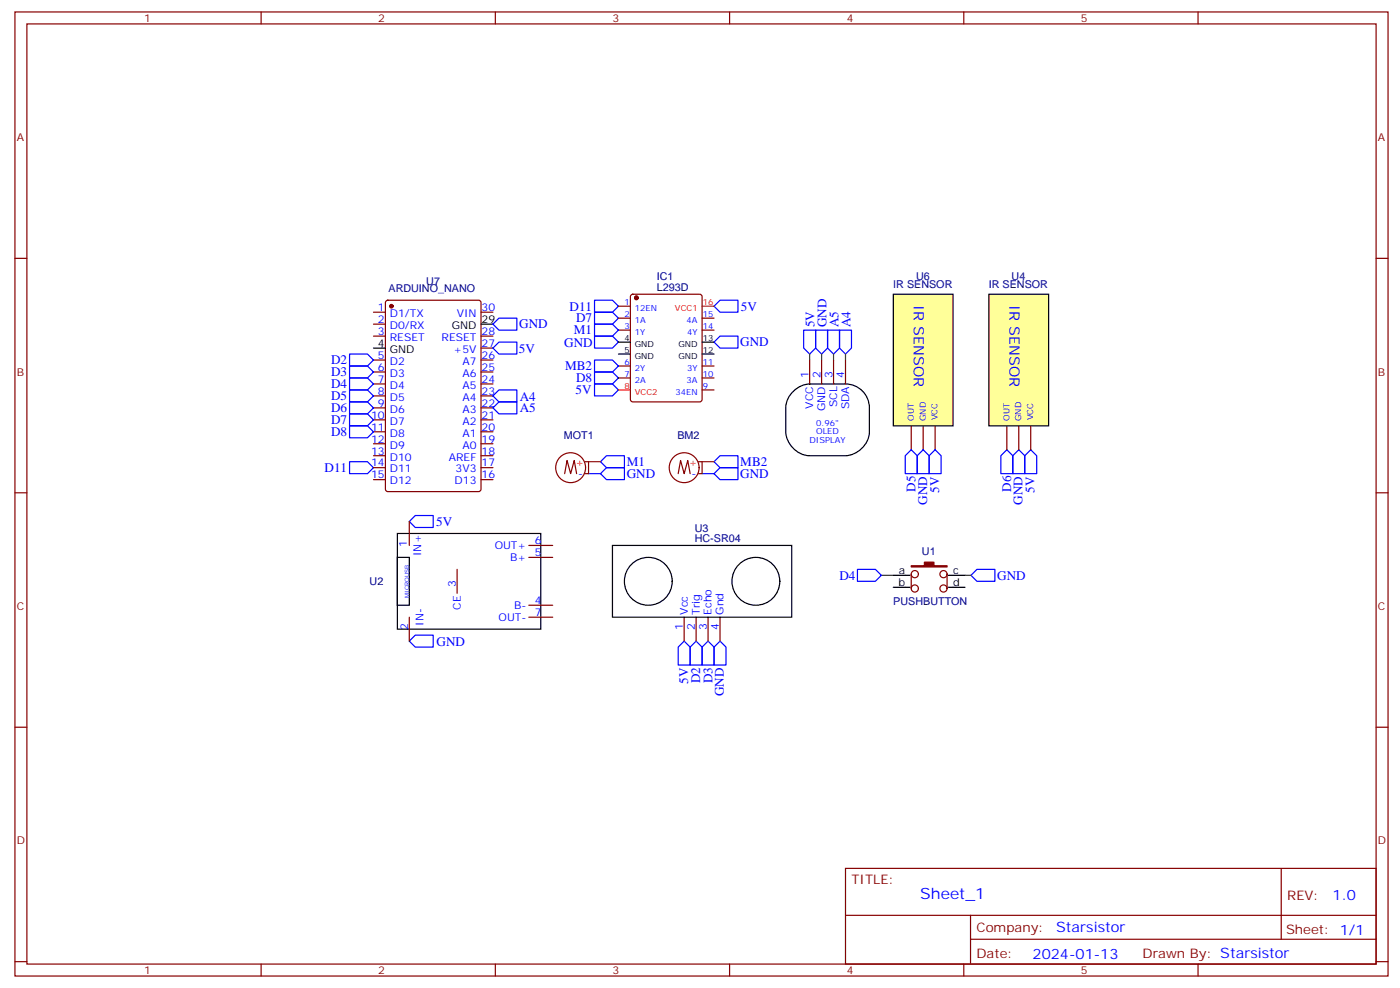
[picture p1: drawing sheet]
<svg xmlns="http://www.w3.org/2000/svg" width="413mm" height="291mm" viewBox="0 0 413 291" stroke-linecap="round" stroke-linejoin="round" font-family="sans-serif">
<g fill="none" stroke="#870000" stroke-width=".35">
<path d="M4.4 3.5h405.4v284.4h-405.4zM7.9 7.1h398.3v277.2h-398.3zM77.1 3.5v3.6M146.2 3.5v3.6M215.4 3.5v3.6M284.5 3.5v3.6M353.7 3.5v3.6M4.4 76.2h3.5M406.2 76.2h3.6M166.7 139.7l.7-3.9 1.1 3.9 1-3.9 .7 3.9M172.7 136.2h1v3.5h-1M200.2 139.7l.7-3.9 1.1 3.9 1-3.9 .7 3.9"/>
<path d="M206.2 136.2h1.1v3.5h-1.1M297.2 125.6v7M300.7 125.6v7M304.3 125.6v7M4.4 145.3h3.5M120.8 153.8v7.1M406.2 145.3h3.6M134.9 167.9v7.1M156.1 178.5h7.1M156.1 164.4h7.1M156.1 160.9h7.1M269 169.3v4.3"/>
<path d="M271.1 169.3a1.06 1.06 0 0 0-1.5-.9 1.06 1.06 0 0 0-.3 1.7 1.06 1.06 0 0 0 1.8-.4v-.4M279.6 169.3a1.06 1.06 0 0 1-1.5 1 1.06 1.06 0 0 1-.3-1.8 1.06 1.06 0 0 1 1.7 .5l.1 4.6M120.8 182v7.1M156.1 182h7.1M202 182v7.1M205.5 182v7.1M209 182v7.1M212.5 182v7.1M4.4 214.5h3.5M406.2 214.5h3.6M249.6 256.1h156.6v28.2h-156.6zM378.2 256.1v20.9"/>
<path d="M249.6 270h156.5M286.5 277h119.6M286.5 270v14.1M4.4 283.6h3.5M77.1 284.3v3.6M146.2 284.3v3.6M215.4 284.3v3.6M284.5 284.3v3.6M353.7 284.3v3.6M406.2 283.6h3.6"/>
<circle cx="168.5" cy="137.9" r="4.4"/>
<circle cx="202" cy="137.9" r="4.4"/>
<circle cx="270.1" cy="173.6" r="1.06"/>
<circle cx="278.5" cy="173.6" r="1.06"/>
</g>
<g fill="none" stroke="#00f" stroke-width=".35">
<path d="M175.5 92.1h5.3l1.8 1.7-1.8 1.8h-5.3zM175.5 99.1h5.3l1.8 1.8-1.8 1.8h-5.3zM175.5 88.5h5.3l1.8 1.8-1.8 1.8h-5.3zM210.8 90.3l1.7-1.8h5.3v3.6h-5.3zM175.5 109.7h5.3l1.8 1.8-1.8 1.7h-5.3zM175.5 113.2h5.3l1.8 1.8-1.8 1.8h-5.3zM210.8 100.9l1.7-1.8h5.3v3.6h-5.3zM103.2 136.2h5.3l1.7 1.7-1.7 1.8h-5.3zM173.7 139.7h3.6M177.3 136.2l1.7-1.8h5.3v3.5h-5.3zM177.3 139.7l1.7-1.8h5.3v3.6h-5.3zM207.3 139.7h3.5"/>
<path d="M210.8 136.2l1.7-1.8h5.3v3.5h-5.3zM210.8 139.7l1.7-1.8h5.3v3.6h-5.3zM297.2 132.6l1.8 1.8v5.3h-3.5v-5.3zM299 134.4l1.7-1.8 1.8 1.8v5.3h-3.5zM304.3 132.6l1.7 1.8v5.3h-3.5v-5.3zM120.8 153.8l1.8-1.8h5.3v3.6h-5.3zM253.1 167.9h5.3l1.8 1.8-1.8 1.8h-5.3zM286.6 169.7l1.8-1.8h5.3v3.6h-5.3zM120.8 189.1l1.8-1.8h5.3v3.6h-5.3zM202 189.1l1.7 1.8v5.2h-3.5v-5.2zM205.5 189.1l1.8 1.8v5.2h-3.6v-5.2zM209 189.1l1.8 1.8v5.2h-3.5v-5.2z"/>
<path d="M212.5 189.1l1.8 1.8v5.2h-3.5v-5.2z"/>
</g>
<path d="M260.2 169.7h3.5M284.9 169.7h1.7" fill="none" stroke="#008700" stroke-width=".35"/>
<g fill="none" stroke="#000" stroke-width=".35">
<path d="M117.3 157.3h42.3v28.3h-42.3zM117.3 164.4h3.5v14.1h-3.5zM180.8 160.9h52.9v21.1h-52.9zM263.7 169.7h4.9M263.7 173.2h4.9M279.9 169.7h5M279.9 173.2h5"/>
<circle cx="191.4" cy="171.4" r="7.1"/>
<circle cx="223.1" cy="171.4" r="7.1"/>
</g>
<path d="M269 166.9h3.9v-1.1h2.8v1.1h3.9v.3h-10.6z" fill="#870000" stroke="#870000" stroke-width=".35"/>
<path d="M173.7 136.2h3.6M207.3 136.2h3.5" fill="none" stroke="#f00" stroke-width=".35"/>
<path d="M291.9 86.8h17.7v38.8h-17.7z" fill="#ff9" stroke="#000" stroke-width=".35"/>
<path d="M269 125.6v7M272.5 125.6v7M276 125.6v7" fill="none" stroke="#870000" stroke-width=".35"/>
<path d="M263.7 86.8h17.6v38.8h-17.6z" fill="#ff9" stroke="#000" stroke-width=".35"/>
<g fill="none" stroke="#00f" stroke-width=".35">
<path d="M145.5 95.6l1.8-1.8h5.3v3.6h-5.3zM175.5 95.6h5.3l1.8 1.8-1.8 1.7h-5.3zM237.2 97.4h3.6v5.3l-1.8 1.7-1.8-1.7zM240.8 97.4h3.5v5.3l-1.8 1.7-1.7-1.7zM244.3 97.4h3.5v5.3l-1.7 1.7-1.8-1.7zM247.8 97.4h3.6v5.3l-1.8 1.7-1.8-1.7zM103.2 104.4h5.3l1.7 1.8-1.7 1.8h-5.3zM103.2 108h5.3l1.7 1.7-1.7 1.8h-5.3zM103.2 111.5h5.3l1.7 1.7-1.7 1.8h-5.3zM103.2 115h5.3l1.7 1.8-1.7 1.7h-5.3zM103.2 118.5h5.3l1.7 1.8-1.7 1.8h-5.3zM145.5 102.7l1.8-1.8h5.3v3.5h-5.3z"/>
<path d="M145.5 116.8l1.8-1.8h5.3v3.5h-5.3zM175.5 106.2h5.3l1.8 1.8-1.8 1.7h-5.3zM103.2 122.1h5.3l1.7 1.7-1.7 1.8h-5.3zM103.2 125.6h5.3l1.7 1.8-1.7 1.7h-5.3zM145.5 120.3l1.8-1.8h5.3v3.6h-5.3zM267.2 134.4l1.8-1.8 1.8 1.8v5.3h-3.6zM272.5 132.6l1.8 1.8v5.3h-3.5v-5.3zM274.3 134.4l1.7-1.8 1.8 1.8v5.3h-3.5z"/>
</g>
<g fill="#870000" stroke="#870000" stroke-width=".35">
<circle cx="187.9" cy="87.8" r=".53"/>
<circle cx="115.5" cy="90.3" r=".53"/>
</g>
<g fill="none" stroke="#870000" stroke-width=".35">
<path d="M110.2 92.1h3.6M110.2 95.6h3.6M110.2 99.1h3.6M114 88.8l.5-.3h26.8l.6 .5 .1 55.3-.5 .6-27 .1-.7-.5v-55.2zM142 92.1h3.5M142 99.1h3.5M182.6 90.3h3.5M182.6 93.8h3.5M182.6 97.4h3.5M186.3 87l.5-.2h19.8l.6 .4 .1 30.6-.5 .7h-20l-.7-.4v-30.6zM207.3 93.8h3.5M207.3 97.4h3.5"/>
<path d="M110.2 106.2h3.6M110.2 109.7h3.6M110.2 113.2h3.6M110.2 116.8h3.6M142 106.2h3.5M142 109.7h3.5M142 113.2h3.5M142 116.8h3.5M142 102.7h3.5M182.6 108h3.5M182.6 111.5h3.5M207.3 108h3.5"/>
<path d="M207.3 111.5h3.5M207.3 115h3.5M239 106.2v7M242.5 106.2v7M246.1 106.2v7M249.6 106.2v7M110.2 120.3h3.6M110.2 123.8h3.6M110.2 127.4h3.6M110.2 130.9h3.6M110.2 134.4h3.6M110.2 137.9h3.6"/>
<path d="M142 120.3h3.5M142 123.8h3.5M142 127.4h3.5M142 130.9h3.5M142 134.4h3.5M142 137.9h3.5M110.2 141.5h3.6M142 141.5h3.5"/>
</g>
<path d="M142 95.6h3.5M110.2 102.7h3.6M182.6 100.9h3.5M182.6 104.4h3.5M207.3 100.9h3.5M207.3 104.4h3.5M233.9 115.7a7.4 7.4 0 0 1 5.1-2.5h10.6a7.1 7.1 0 0 1 7 7.1v7.1a7.6 7.6 0 0 1-7 7h-10.6a7.6 7.6 0 0 1-7-7v-7.1a6.7 6.7 0 0 1 1.9-4.6z" fill="none" stroke="#000" stroke-width=".35"/>
<path d="M207.3 90.3h3.5M182.6 115h3.5" fill="none" stroke="#f00" stroke-width=".35"/>
<path d="M239 104.4v1.8M242.5 104.4v1.8M246.1 104.4v1.8M249.6 104.4v1.8" fill="none" stroke="#008700" stroke-width=".35"/>
<text font-size="4.6" fill="#00f" x="271.7" y="265.1">Sheet_1</text>
<g font-size="4.2" fill="#00f">
<text x="269.8" y="90" transform="rotate(90 269.8 90)">IR SENSOR</text>
<text x="298" y="90" transform="rotate(90 298 90)">IR SENSOR</text>
<text x="393.4" y="265.4">1.0</text>
<text x="311.8" y="274.9">Starsistor</text>
<text x="304.8" y="282.7">2024-01-13</text>
</g>
<g font-size="3.9" fill="#00f">
<text x="168.1" y="91.6">D11</text>
<text x="170.1" y="95.1">D7</text>
<text x="218.7" y="91.8">5V</text>
<text x="153.3" y="96.8">GND</text>
<text x="169.4" y="98.6">M1</text>
<text x="240.5" y="96.5" transform="rotate(-90 240.5 96.5)">5V</text>
<text x="244" y="96.5" transform="rotate(-90 244 96.5)">GND</text>
<text x="247.5" y="96.5" transform="rotate(-90 247.5 96.5)">A5</text>
<text x="251.1" y="96.5" transform="rotate(-90 251.1 96.5)">A4</text>
<text x="97.7" y="107.4">D2</text>
<text x="153.2" y="104.1">5V</text>
<text x="166.5" y="102.3">GND</text>
<text x="218.5" y="102.1">GND</text>
<text x="97.7" y="111">D3</text>
<text x="166.8" y="109.2">MB2</text>
<text x="170.1" y="112.7">D8</text>
<text x="97.7" y="114.5">D4</text>
<text x="97.7" y="118">D5</text>
<text x="153.4" y="118.1">A4</text>
<text x="169.9" y="116.2">5V</text>
<text x="97.7" y="121.5">D6</text>
<text x="97.7" y="125.1">D7</text>
<text x="153.4" y="121.7">A5</text>
<text x="97.7" y="128.6">D8</text>
<text x="185" y="137.5">M1</text>
<text x="218.5" y="137.5">MB2</text>
<text x="95.8" y="139.2">D11</text>
<text x="185" y="140.9">GND</text>
<text x="218.5" y="140.9">GND</text>
<text x="270.3" y="145" transform="rotate(-90 270.3 145)">D5</text>
<text x="273.7" y="148.8" transform="rotate(-90 273.7 148.8)">GND</text>
<text x="277.2" y="145.3" transform="rotate(-90 277.2 145.3)">5V</text>
<text x="298.5" y="145" transform="rotate(-90 298.5 145)">D6</text>
<text x="301.9" y="148.8" transform="rotate(-90 301.9 148.8)">GND</text>
<text x="305.4" y="145.3" transform="rotate(-90 305.4 145.3)">5V</text>
<text x="128.8" y="155.2">5V</text>
<text x="247.8" y="171.1">D4</text>
<text x="294.4" y="171">GND</text>
<text x="128.9" y="190.5">GND</text>
<text x="203.1" y="201.7" transform="rotate(-90 203.1 201.7)">5V</text>
<text x="206.7" y="201.5" transform="rotate(-90 206.7 201.5)">D2</text>
<text x="210.3" y="201.5" transform="rotate(-90 210.3 201.5)">D3</text>
<text x="213.7" y="205.3" transform="rotate(-90 213.7 205.3)">GND</text>
</g>
<g font-size="3.9" fill="#800">
<text x="251.4" y="260.7">TITLE:</text>
<text x="380" y="265.4">REV:</text>
<text x="288.3" y="274.9">Company:</text>
<text x="379.6" y="275.5">Sheet: 1/1</text>
<text x="288.3" y="282.6">Date:</text>
<text x="337.3" y="282.7">Drawn By: Starsistor</text>
</g>
<g font-size="3.2" fill="#800">
<text x="42.5" y="6.5">1</text>
<text x="111.7" y="6.5">2</text>
<text x="180.8" y="6.5">3</text>
<text x="249.9" y="6.5">4</text>
<text x="319.1" y="6.5">5</text>
<text x="4.9" y="41.6">A</text>
<text x="406.8" y="41.6">A</text>
<text x="4.9" y="110.8">B</text>
<text x="406.8" y="110.8">B</text>
<text x="4.9" y="179.9">C</text>
<text x="406.8" y="179.9">C</text>
<text x="4.9" y="249.1">D</text>
<text x="406.8" y="249.1">D</text>
<text x="42.5" y="287.3">1</text>
<text x="111.7" y="287.3">2</text>
<text x="180.8" y="287.3">3</text>
<text x="249.9" y="287.3">4</text>
<text x="319.1" y="287.3">5</text>
</g>
<g font-size="3.2" fill="#000080">
<text x="193.9" y="82.5">IC1</text>
<text x="270.4" y="82.7">U6</text>
<text x="298.6" y="82.7">U4</text>
<text x="114.7" y="86.1">ARDUINO_NANO</text>
<text x="125.8" y="84.1">U7</text>
<text x="193.9" y="85.7">L293D</text>
<text x="263.7" y="85">IR SENSOR</text>
<text x="291.9" y="85">IR SENSOR</text>
<text x="166.4" y="129.4">MOT1</text>
<text x="200" y="129.4">BM2</text>
<text x="205.1" y="159.8">HC-SR04</text>
<text x="205.1" y="156.8">U3</text>
<text x="272.2" y="163.7">U1</text>
<text x="109.1" y="172.6">U2</text>
<text x="263.7" y="178.5">PUSHBUTTON</text>
</g>
<g font-size="3.2" fill="#00f">
<text x="111.6" y="91.7">1</text>
<text x="111.6" y="95.3">2</text>
<text x="115.1" y="93.5">D1/TX</text>
<text x="134.8" y="93.5">VIN</text>
<text x="142.2" y="91.7">30</text>
<text x="111.6" y="98.8">3</text>
<text x="115.1" y="97">D0/RX</text>
<text x="115.1" y="100.5">RESET</text>
<text x="130.3" y="100.5">RESET</text>
<text x="142.2" y="98.8">28</text>
<text x="111.6" y="105.8">5</text>
<text x="115.1" y="107.6">D2</text>
<text x="133.9" y="104.1">+5V</text>
<text x="136.5" y="107.6">A7</text>
<text x="142.2" y="105.8">26</text>
<text x="142.2" y="102.3">27</text>
<text x="111.6" y="109.4">6</text>
<text x="111.6" y="112.9">7</text>
<text x="115.1" y="111.1">D3</text>
<text x="136.5" y="111.1">A6</text>
<text x="142.2" y="112.9">24</text>
<text x="142.2" y="109.4">25</text>
<text x="238.7" y="111.5" transform="rotate(-90 238.7 111.5)">1</text>
<text x="242.2" y="111.5" transform="rotate(-90 242.2 111.5)">2</text>
<text x="245.7" y="111.5" transform="rotate(-90 245.7 111.5)">3</text>
<text x="249.2" y="111.5" transform="rotate(-90 249.2 111.5)">4</text>
<text x="111.6" y="116.4">8</text>
<text x="111.6" y="119.9">9</text>
<text x="115.1" y="114.7">D4</text>
<text x="115.1" y="118.2">D5</text>
<text x="136.5" y="118.2">A4</text>
<text x="136.5" y="114.7">A5</text>
<text x="142.2" y="119.9">22</text>
<text x="142.2" y="116.4">23</text>
<text x="109.6" y="123.5">10</text>
<text x="115.1" y="121.7">D6</text>
<text x="115.1" y="125.2">D7</text>
<text x="136.5" y="125.2">A2</text>
<text x="136.5" y="121.7">A3</text>
<text x="142.2" y="123.5">21</text>
<text x="240.1" y="120.5" transform="rotate(-90 240.1 120.5)">VCC</text>
<text x="243.6" y="121.2" transform="rotate(-90 243.6 121.2)">GND</text>
<text x="247.1" y="120.1" transform="rotate(-90 247.1 120.1)">SCL</text>
<text x="250.6" y="120.7" transform="rotate(-90 250.6 120.7)">SDA</text>
<text x="270.1" y="124.9" transform="rotate(-90 270.1 124.9)">OUT</text>
<text x="273.6" y="124.9" transform="rotate(-90 273.6 124.9)">GND</text>
<text x="277.1" y="124.9" transform="rotate(-90 277.1 124.9)">VCC</text>
<text x="298.3" y="124.9" transform="rotate(-90 298.3 124.9)">OUT</text>
<text x="301.8" y="124.9" transform="rotate(-90 301.8 124.9)">GND</text>
<text x="305.3" y="124.9" transform="rotate(-90 305.3 124.9)">VCC</text>
<text x="109.6" y="127">11</text>
<text x="109.6" y="130.5">12</text>
<text x="115.1" y="128.8">D8</text>
<text x="136.5" y="128.8">A1</text>
<text x="142.2" y="130.5">19</text>
<text x="142.2" y="127">20</text>
<text x="109.6" y="134.1">13</text>
<text x="109.6" y="137.6">14</text>
<text x="115.1" y="132.3">D9</text>
<text x="115.1" y="135.8">D10</text>
<text x="132.5" y="135.8">AREF</text>
<text x="136.5" y="132.3">A0</text>
<text x="142.2" y="137.6">17</text>
<text x="142.2" y="134.1">18</text>
<text x="109.6" y="141.1">15</text>
<text x="115.1" y="139.3">D11</text>
<text x="115.1" y="142.9">D12</text>
<text x="134.2" y="142.9">D13</text>
<text x="134.5" y="139.3">3V3</text>
<text x="142.2" y="141.1">16</text>
<text x="170.6" y="140.8">-</text>
<text x="204.2" y="140.8">-</text>
<text x="120.1" y="161.2" transform="rotate(-90 120.1 161.2)">1</text>
<text x="146" y="161.9">OUT+</text>
<text x="157.9" y="160.5">6</text>
<text x="124.4" y="164" transform="rotate(-90 124.4 164)">IN+</text>
<text x="150.6" y="165.5">B+</text>
<text x="157.9" y="164">5</text>
<text x="134.6" y="173.2" transform="rotate(-90 134.6 173.2)">3</text>
<text x="136" y="179.9" transform="rotate(-90 136 179.9)">CE</text>
<text x="151.8" y="179.6">B-</text>
<text x="157.9" y="178.2">4</text>
<text x="120.5" y="185.8" transform="rotate(-90 120.5 185.8)">2</text>
<text x="125.1" y="184.5" transform="rotate(-90 125.1 184.5)">IN-</text>
<text x="147.2" y="183.1">OUT-</text>
<text x="157.9" y="181.7">7</text>
<text x="201.6" y="185.8" transform="rotate(-90 201.6 185.8)">1</text>
<text x="203" y="181.3" transform="rotate(-90 203 181.3)">Vcc</text>
<text x="205.1" y="185.8" transform="rotate(-90 205.1 185.8)">2</text>
<text x="206.6" y="181.3" transform="rotate(-90 206.6 181.3)">Trig</text>
<text x="208.7" y="185.8" transform="rotate(-90 208.7 185.8)">3</text>
<text x="210.1" y="181.3" transform="rotate(-90 210.1 181.3)">Echo</text>
<text x="212.2" y="185.8" transform="rotate(-90 212.2 185.8)">4</text>
<text x="213.6" y="181.3" transform="rotate(-90 213.6 181.3)">Gnd</text>
</g>
<g font-size="3.2">
<text x="142.2" y="95.3">29</text>
<text x="133.4" y="97">GND</text>
<text x="111.6" y="102.3">4</text>
<text x="115.1" y="104.1">GND</text>
<text x="265.3" y="172.9">b</text>
<text x="265.3" y="169.3">a</text>
<text x="281.3" y="169.3">c</text>
<text x="281.3" y="172.9">d</text>
</g>
<g font-size="3.2" fill="#f00">
<text x="169.8" y="137.6">+</text>
<text x="203.4" y="137.6">+</text>
</g>
<g font-size="2.5" fill="#00f">
<text x="184.3" y="90">1</text>
<text x="184.3" y="93.5">2</text>
<text x="187.4" y="91.7">12EN</text>
<text x="187.4" y="95.3">1A</text>
<text x="202.7" y="95.3">4A</text>
<text x="207.4" y="93.5">15</text>
<text x="184.3" y="97">3</text>
<text x="187.4" y="98.8">1Y</text>
<text x="202.9" y="98.8">4Y</text>
<text x="207.4" y="97">14</text>
<text x="184.3" y="107.6">6</text>
<text x="207.4" y="107.6">11</text>
<text x="184.3" y="111.1">7</text>
<text x="187.4" y="109.4">2Y</text>
<text x="187.4" y="112.9">2A</text>
<text x="202.7" y="112.9">3A</text>
<text x="202.9" y="109.4">3Y</text>
<text x="207.4" y="111.1">10</text>
<text x="199.4" y="116.4">34EN</text>
<text x="207.4" y="114.7">9</text>
<text x="240.9" y="125.6">0.96&quot;</text>
<text x="269.7" y="124.1" transform="rotate(-90 269.7 124.1)">OUT</text>
<text x="273.3" y="124.2" transform="rotate(-90 273.3 124.2)">GND</text>
<text x="276.8" y="124" transform="rotate(-90 276.8 124)">VCC</text>
<text x="298" y="124.1" transform="rotate(-90 298 124.1)">OUT</text>
<text x="301.5" y="124.2" transform="rotate(-90 301.5 124.2)">GND</text>
<text x="305" y="124" transform="rotate(-90 305 124)">VCC</text>
<text x="239" y="130.5">DISPLAY</text>
<text x="240.9" y="128.1">OLED</text>
</g>
<g font-size="2.5" fill="#f00">
<text x="207.4" y="90">16</text>
<text x="199.2" y="91.7">VCC1</text>
<text x="184.3" y="114.7">8</text>
<text x="187.4" y="116.4">VCC2</text>
</g>
<g font-size="2.5">
<text x="184.3" y="100.5">4</text>
<text x="207.4" y="100.5">13</text>
<text x="184.3" y="104.1">5</text>
<text x="187.4" y="102.3">GND</text>
<text x="187.4" y="105.8">GND</text>
<text x="200.3" y="105.8">GND</text>
<text x="200.3" y="102.3">GND</text>
<text x="207.4" y="104.1">12</text>
</g>
<text font-size="1.8" fill="#00f" x="120.8" y="176.3" transform="rotate(-90 120.8 176.3)">MICROUSB</text>
</svg>
